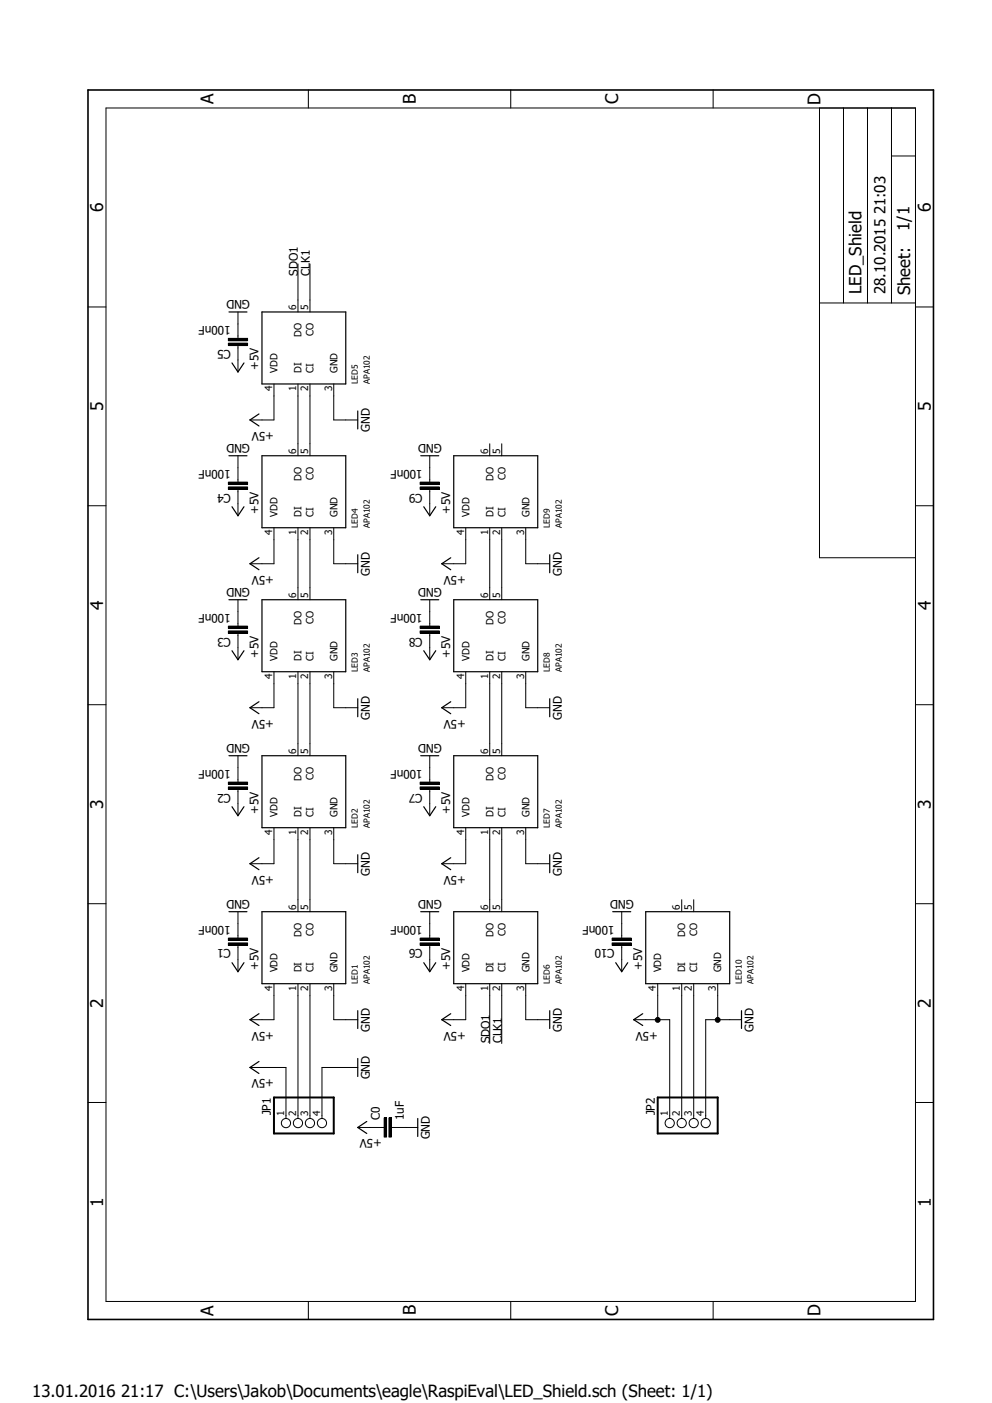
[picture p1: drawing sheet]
<svg xmlns="http://www.w3.org/2000/svg" width="210mm" height="297mm" viewBox="0 0 210 297" stroke-linecap="round" stroke-linejoin="round" font-family="sans-serif">
<path d="M18.3 18.7l179.9 261.2M198.2 18.7l-179.9 261.2" fill="none" stroke="#fff" stroke-width=".21"/>
<g fill="none" stroke="#000" stroke-width=".21">
<path d="M65.3 19v3.9M108.1 19v3.9M151 19v3.9M22.4 22.9h171.4v252.6h-171.4zM173.5 22.9v95.2h20.3M178.6 22.9v41.2M183.6 22.9v41.2M188.7 33h5.1M188.7 22.9v41.2M63.1 55.9v10.1M65.6 55.9v10.1M18.6 65h3.8"/>
<path d="M48.3 71.6h4.1v.5h-4.1zM48.3 72.6h4.1v.6h-4.1zM50.4 66v5.6M50.4 73.2v5.5M173.5 64.1h20.3M193.8 65h3.8M50.4 96.5v5.6M58 81.3v7.6h-5.1M63.1 81.3v15.2M65.6 81.3v15.2M70.7 81.3v7.6h5M91 96.5v5.6"/>
<path d="M103.7 93.9v2.6M106.2 93.9v2.6M18.6 107.1h3.8M48.3 102.1h4.1v.5h-4.1zM48.3 103.1h4.1v.5h-4.1zM50.4 103.6v5.6M58 111.7v7.6h-5.1M63.1 111.7v15.3M65.6 111.7v15.3M70.7 111.7v7.6h5M88.9 102.1h4.1v.5h-4.1zM88.9 103.1h4.1v.5h-4.1z"/>
<path d="M91 103.6v5.6M98.6 111.7v7.6h-5.1M103.7 111.7v15.3M106.2 111.7v15.3M111.3 111.7v7.6h5.1M193.8 107.1h3.8M48.3 132.5h4.1v.6h-4.1zM48.3 133.6h4.1v.5h-4.1zM50.4 127v5.5M50.4 134.1v5.6M88.9 132.5h4.1v.6h-4.1zM88.9 133.6h4.1v.5h-4.1z"/>
<path d="M91 127v5.5M91 134.1v5.6M18.6 149.2h3.8M50.4 160v5.6M58 142.2v7.6h-5.1M63.1 142.2v17.8M65.6 142.2v17.8M70.7 142.2v7.6h5M91 160v5.6M98.6 142.2v7.6h-5.1M103.7 142.2v17.8M106.2 142.2v17.8"/>
<path d="M111.3 142.2v7.6h5.1M193.8 149.2h3.8M48.3 165.6h4.1v.5h-4.1zM48.3 166.6h4.1v.5h-4.1zM50.4 167.1v5.6M58 175.2v7.6h-5.1M63.1 175.2v17.8M65.6 175.2v17.8M70.7 175.2v7.6h5M88.9 165.6h4.1v.5h-4.1zM88.9 166.6h4.1v.5h-4.1zM91 167.1v5.6"/>
<path d="M98.6 175.2v7.6h-5.1M103.7 175.2v17.8M106.2 175.2v17.8M111.3 175.2v7.6h5.1M18.6 191.3h3.8M48.3 198.6h4.1v.5h-4.1zM48.3 199.6h4.1v.5h-4.1zM50.4 193v5.6M88.9 198.6h4.1v.5h-4.1zM88.9 199.6h4.1v.5h-4.1zM91 193v5.6M129.6 198.6h4v.5h-4z"/>
<path d="M129.6 199.6h4v.5h-4zM131.6 193v5.6M144.3 190.5v2.5M146.9 190.5v2.5M193.8 191.3h3.8M50.4 200.1v5.6M58 208.2v7.7h-5.1M63.1 208.2v28.5M65.6 208.2v28.5M70.7 208.2v7.7h5M91 200.1v5.6M98.6 208.2v7.7h-5.1"/>
<path d="M103.7 208.2v12.7M106.2 208.2v12.7M111.3 208.2v7.7h5.1M131.6 200.1v5.6M134.2 215.9h7.6v20.8M139.2 208.2v7.7M144.3 208.2v28.5M146.9 208.2v28.5M151.9 208.2v7.7M157 215.9h-7.6v20.8M18.6 233.4h3.8M52.9 226h7.6v10.7"/>
<path d="M75.7 226h-7.5v10.7M75.7 238.7h5.6M81.3 236.6h.5v4.1h-.5zM82.3 236.6h.5v4.1h-.5zM82.8 238.7h5.6M193.8 233.4h3.8M65.3 275.5v3.8M108.1 275.5v3.8M151 275.5v3.8"/>
<circle cx="139.2" cy="215.9" r=".51"/>
<circle cx="151.9" cy="215.9" r=".51"/>
<circle cx="60.5" cy="237.7" r=".98"/>
<circle cx="63.1" cy="237.7" r=".98"/>
<circle cx="65.6" cy="237.7" r=".98"/>
<circle cx="68.2" cy="237.7" r=".98"/>
<circle cx="141.8" cy="237.7" r=".98"/>
<circle cx="144.3" cy="237.7" r=".98"/>
<circle cx="146.9" cy="237.7" r=".98"/>
<circle cx="149.4" cy="237.7" r=".98"/>
</g>
<g fill="#000">
<path d="M48.3 71.6h4.1v.5h-4.1z" fill-rule="evenodd"/>
<path d="M48.3 72.6h4.1v.6h-4.1z" fill-rule="evenodd"/>
<path d="M48.3 102.1h4.1v.5h-4.1z" fill-rule="evenodd"/>
<path d="M48.3 103.1h4.1v.5h-4.1z" fill-rule="evenodd"/>
<path d="M88.9 102.1h4.1v.5h-4.1z" fill-rule="evenodd"/>
<path d="M88.9 103.1h4.1v.5h-4.1z" fill-rule="evenodd"/>
<path d="M48.3 132.5h4.1v.6h-4.1z" fill-rule="evenodd"/>
<path d="M48.3 133.6h4.1v.5h-4.1z" fill-rule="evenodd"/>
<path d="M88.9 132.5h4.1v.6h-4.1z" fill-rule="evenodd"/>
<path d="M88.9 133.6h4.1v.5h-4.1z" fill-rule="evenodd"/>
<path d="M48.3 165.6h4.1v.5h-4.1z" fill-rule="evenodd"/>
<path d="M48.3 166.6h4.1v.5h-4.1z" fill-rule="evenodd"/>
<path d="M88.9 165.6h4.1v.5h-4.1z" fill-rule="evenodd"/>
<path d="M88.9 166.6h4.1v.5h-4.1z" fill-rule="evenodd"/>
<path d="M48.3 198.6h4.1v.5h-4.1z" fill-rule="evenodd"/>
<path d="M88.9 198.6h4.1v.5h-4.1z" fill-rule="evenodd"/>
<path d="M129.6 198.6h4v.5h-4z" fill-rule="evenodd"/>
<path d="M48.3 199.6h4.1v.5h-4.1z" fill-rule="evenodd"/>
<path d="M88.9 199.6h4.1v.5h-4.1z" fill-rule="evenodd"/>
<path d="M129.6 199.6h4v.5h-4z" fill-rule="evenodd"/>
<path d="M81.3 236.6h.5v4.1h-.5z" fill-rule="evenodd"/>
<path d="M82.3 236.6h.5v4.1h-.5z" fill-rule="evenodd"/>
<circle cx="139.2" cy="215.9" r=".51"/>
<circle cx="151.9" cy="215.9" r=".51"/>
</g>
<g fill="none" stroke="#000" stroke-width=".25">
<path d="M48.5 66h3.8M49.1 76.8l1.3 1.9 1.2-1.9M55.5 66h17.7v15.3h-17.7zM48.5 96.5h3.8M54.8 87.6l-1.9 1.3 1.9 1.3M55.5 96.5h17.7v15.2h-17.7zM75.7 87v3.8M89.1 96.5h3.8M96.1 96.5h17.7v15.2h-17.7zM49.1 107.3l1.3 1.9 1.2-1.9M54.8 118.1l-1.9 1.2 1.9 1.3M75.7 117.4v3.8"/>
<path d="M89.7 107.3l1.3 1.9 1.2-1.9M95.4 118.1l-1.9 1.2 1.9 1.3M116.4 117.4v3.8M48.5 127h3.8M49.1 137.8l1.3 1.9 1.2-1.9M55.5 127h17.7v15.2h-17.7zM89.1 127h3.8M89.7 137.8l1.3 1.9 1.2-1.9M96.1 127h17.7v15.2h-17.7zM48.5 160h3.8M54.8 148.5l-1.9 1.3 1.9 1.3M55.5 160h17.7v15.2h-17.7z"/>
<path d="M75.7 147.9v3.8M89.1 160h3.8M95.4 148.5l-1.9 1.3 1.9 1.3M96.1 160h17.7v15.2h-17.7zM116.4 147.9v3.8M49.1 170.8l1.3 1.9 1.2-1.9M89.7 170.8l1.3 1.9 1.2-1.9M48.5 193h3.8M54.8 181.6l-1.9 1.2 1.9 1.3M55.5 193h17.7v15.2h-17.7zM75.7 180.9v3.8M89.1 193h3.8"/>
<path d="M95.4 181.6l-1.9 1.2 1.9 1.3M96.1 193h17.7v15.2h-17.7zM116.4 180.9v3.8M129.7 193h3.8M136.7 193h17.8v15.2h-17.8zM49.1 203.8l1.3 1.9 1.2-1.9M54.8 214.6l-1.9 1.3 1.9 1.2M75.7 214v3.7M89.7 203.8l1.3 1.9 1.2-1.9M95.4 214.6l-1.9 1.3 1.9 1.2M116.4 214v3.7M130.3 203.8l1.3 1.9 1.3-1.9"/>
<path d="M136.1 214.6l-1.9 1.3 1.9 1.2M157 214v3.7M54.8 224.7l-1.9 1.3 1.9 1.2M75.7 224.1v3.8M77.6 237.4l-1.9 1.3 1.9 1.2M88.4 236.8v3.8"/>
</g>
<path d="M58 232.3h12.7v7.6h-12.7zM139.2 232.3h12.7v7.6h-12.7z" fill="none" stroke="#000" stroke-width=".42"/>
<path d="M18.6 19h179v260.3h-179z" fill="none" stroke="#000" stroke-width=".34"/>
<g font-size="3.7">
<text x="45.2" y="22.1" transform="rotate(-90 45.2 22.1)">A</text>
<text x="88" y="22" transform="rotate(-90 88 22)">B</text>
<text x="130.9" y="22.1" transform="rotate(-90 130.9 22.1)">C</text>
<text x="173.7" y="22.2" transform="rotate(-90 173.7 22.2)">D</text>
<text x="21.8" y="44.9" transform="rotate(-90 21.8 44.9)">6</text>
<text x="197" y="44.9" transform="rotate(-90 197 44.9)">6</text>
<text x="21.8" y="87" transform="rotate(-90 21.8 87)">5</text>
<text x="197" y="87" transform="rotate(-90 197 87)">5</text>
<text x="21.8" y="129.1" transform="rotate(-90 21.8 129.1)">4</text>
<text x="197" y="129.1" transform="rotate(-90 197 129.1)">4</text>
<text x="21.8" y="171.2" transform="rotate(-90 21.8 171.2)">3</text>
<text x="197" y="171.2" transform="rotate(-90 197 171.2)">3</text>
<text x="21.8" y="213.3" transform="rotate(-90 21.8 213.3)">2</text>
<text x="197" y="213.3" transform="rotate(-90 197 213.3)">2</text>
<text x="21.8" y="255.4" transform="rotate(-90 21.8 255.4)">1</text>
<text x="197" y="255.4" transform="rotate(-90 197 255.4)">1</text>
<text x="45.2" y="278.5" transform="rotate(-90 45.2 278.5)">A</text>
<text x="88" y="278.5" transform="rotate(-90 88 278.5)">B</text>
<text x="130.9" y="278.5" transform="rotate(-90 130.9 278.5)">C</text>
<text x="173.7" y="278.6" transform="rotate(-90 173.7 278.6)">D</text>
</g>
<g font-size="3.6">
<text x="192.5" y="48.9" transform="rotate(-90 192.5 48.9)">1/1</text>
<text x="182.4" y="62.2" transform="rotate(-90 182.4 62.2)">LED_Shield</text>
<text x="192.7" y="62.5" transform="rotate(-90 192.7 62.5)">Sheet:</text>
<text x="6.8" y="295.8">13.01.2016 21:17 C:\Users\Jakob\Documents\eagle\RaspiEval\LED_Shield.sch (Sheet: 1/1)</text>
</g>
<text font-size="3.2" x="187.4" y="62.2" transform="rotate(-90 187.4 62.2)">28.10.2015 21:03</text>
<g font-size="2.5">
<text x="63.1" y="58.4" transform="rotate(-90 63.1 58.4)">SDO1</text>
<text x="65.6" y="58.4" transform="rotate(-90 65.6 58.4)">CLK1</text>
<text x="52.9" y="63.5" transform="rotate(-180 52.9 63.5)">GND</text>
<text x="48.9" y="69" transform="rotate(-180 48.9 69)">100nF</text>
<text x="48.9" y="74" transform="rotate(-180 48.9 74)">C5</text>
<text x="54.7" y="78.3" transform="rotate(-90 54.7 78.3)">+5V</text>
<text x="52.9" y="94" transform="rotate(-180 52.9 94)">GND</text>
<text x="58" y="91.4" transform="rotate(-180 58 91.4)">+5V</text>
<text x="78.3" y="91.4" transform="rotate(-90 78.3 91.4)">GND</text>
<text x="93.5" y="94" transform="rotate(-180 93.5 94)">GND</text>
<text x="48.9" y="99.4" transform="rotate(-180 48.9 99.4)">100nF</text>
<text x="89.5" y="99.4" transform="rotate(-180 89.5 99.4)">100nF</text>
<text x="48.9" y="104.5" transform="rotate(-180 48.9 104.5)">C4</text>
<text x="89.5" y="104.5" transform="rotate(-180 89.5 104.5)">C9</text>
<text x="54.7" y="108.8" transform="rotate(-90 54.7 108.8)">+5V</text>
<text x="95.3" y="108.8" transform="rotate(-90 95.3 108.8)">+5V</text>
<text x="52.9" y="124.4" transform="rotate(-180 52.9 124.4)">GND</text>
<text x="58" y="121.9" transform="rotate(-180 58 121.9)">+5V</text>
<text x="78.3" y="121.9" transform="rotate(-90 78.3 121.9)">GND</text>
<text x="93.5" y="124.4" transform="rotate(-180 93.5 124.4)">GND</text>
<text x="98.6" y="121.9" transform="rotate(-180 98.6 121.9)">+5V</text>
<text x="118.9" y="121.9" transform="rotate(-90 118.9 121.9)">GND</text>
<text x="48.9" y="129.9" transform="rotate(-180 48.9 129.9)">100nF</text>
<text x="89.5" y="129.9" transform="rotate(-180 89.5 129.9)">100nF</text>
<text x="48.9" y="135" transform="rotate(-180 48.9 135)">C3</text>
<text x="89.5" y="135" transform="rotate(-180 89.5 135)">C8</text>
<text x="54.7" y="139.2" transform="rotate(-90 54.7 139.2)">+5V</text>
<text x="95.3" y="139.2" transform="rotate(-90 95.3 139.2)">+5V</text>
<text x="58" y="152.4" transform="rotate(-180 58 152.4)">+5V</text>
<text x="78.3" y="152.4" transform="rotate(-90 78.3 152.4)">GND</text>
<text x="98.6" y="152.4" transform="rotate(-180 98.6 152.4)">+5V</text>
<text x="118.9" y="152.4" transform="rotate(-90 118.9 152.4)">GND</text>
<text x="52.9" y="157.4" transform="rotate(-180 52.9 157.4)">GND</text>
<text x="93.5" y="157.4" transform="rotate(-180 93.5 157.4)">GND</text>
<text x="48.9" y="162.9" transform="rotate(-180 48.9 162.9)">100nF</text>
<text x="48.9" y="168" transform="rotate(-180 48.9 168)">C2</text>
<text x="89.5" y="162.9" transform="rotate(-180 89.5 162.9)">100nF</text>
<text x="89.5" y="168" transform="rotate(-180 89.5 168)">C7</text>
<text x="54.7" y="172.3" transform="rotate(-90 54.7 172.3)">+5V</text>
<text x="95.3" y="172.3" transform="rotate(-90 95.3 172.3)">+5V</text>
<text x="58" y="185.4" transform="rotate(-180 58 185.4)">+5V</text>
<text x="78.3" y="185.4" transform="rotate(-90 78.3 185.4)">GND</text>
<text x="98.6" y="185.4" transform="rotate(-180 98.6 185.4)">+5V</text>
<text x="118.9" y="185.4" transform="rotate(-90 118.9 185.4)">GND</text>
<text x="52.9" y="190.5" transform="rotate(-180 52.9 190.5)">GND</text>
<text x="93.5" y="190.5" transform="rotate(-180 93.5 190.5)">GND</text>
<text x="134.2" y="190.5" transform="rotate(-180 134.2 190.5)">GND</text>
<text x="48.9" y="195.9" transform="rotate(-180 48.9 195.9)">100nF</text>
<text x="89.5" y="195.9" transform="rotate(-180 89.5 195.9)">100nF</text>
<text x="130.1" y="195.9" transform="rotate(-180 130.1 195.9)">100nF</text>
<text x="48.9" y="201" transform="rotate(-180 48.9 201)">C1</text>
<text x="89.5" y="201" transform="rotate(-180 89.5 201)">C6</text>
<text x="130.1" y="201" transform="rotate(-180 130.1 201)">C10</text>
<text x="54.7" y="205.3" transform="rotate(-90 54.7 205.3)">+5V</text>
<text x="95.3" y="205.3" transform="rotate(-90 95.3 205.3)">+5V</text>
<text x="135.9" y="205.3" transform="rotate(-90 135.9 205.3)">+5V</text>
<text x="58" y="218.4" transform="rotate(-180 58 218.4)">+5V</text>
<text x="78.3" y="218.4" transform="rotate(-90 78.3 218.4)">GND</text>
<text x="98.6" y="218.4" transform="rotate(-180 98.6 218.4)">+5V</text>
<text x="103.7" y="220.9" transform="rotate(-90 103.7 220.9)">SDO1</text>
<text x="106.2" y="220.9" transform="rotate(-90 106.2 220.9)">CLK1</text>
<text x="118.9" y="218.4" transform="rotate(-90 118.9 218.4)">GND</text>
<text x="139.2" y="218.4" transform="rotate(-180 139.2 218.4)">+5V</text>
<text x="159.5" y="218.4" transform="rotate(-90 159.5 218.4)">GND</text>
<text x="58" y="228.5" transform="rotate(-180 58 228.5)">+5V</text>
<text x="78.3" y="228.5" transform="rotate(-90 78.3 228.5)">GND</text>
<text x="57.4" y="236.1" transform="rotate(-90 57.4 236.1)">JP1</text>
<text x="80.4" y="237.2" transform="rotate(-90 80.4 237.2)">C0</text>
<text x="85.5" y="237.2" transform="rotate(-90 85.5 237.2)">1uF</text>
<text x="138.6" y="236.1" transform="rotate(-90 138.6 236.1)">JP2</text>
<text x="80.8" y="241.2" transform="rotate(-180 80.8 241.2)">+5V</text>
<text x="91" y="241.2" transform="rotate(-90 91 241.2)">GND</text>
</g>
<g font-size="2.1">
<text x="62.7" y="65.7" transform="rotate(-90 62.7 65.7)">6</text>
<text x="65.2" y="65.7" transform="rotate(-90 65.2 65.7)">5</text>
<text x="63.8" y="71.3" transform="rotate(-90 63.8 71.3)">DO</text>
<text x="66.4" y="71.1" transform="rotate(-90 66.4 71.1)">CO</text>
<text x="57.6" y="82.8" transform="rotate(-90 57.6 82.8)">4</text>
<text x="58.8" y="78.9" transform="rotate(-90 58.8 78.9)">VDD</text>
<text x="62.7" y="82.8" transform="rotate(-90 62.7 82.8)">1</text>
<text x="63.8" y="78.9" transform="rotate(-90 63.8 78.9)">DI</text>
<text x="65.2" y="82.8" transform="rotate(-90 65.2 82.8)">2</text>
<text x="66.4" y="78.9" transform="rotate(-90 66.4 78.9)">CI</text>
<text x="70.3" y="82.8" transform="rotate(-90 70.3 82.8)">3</text>
<text x="71.4" y="78.9" transform="rotate(-90 71.4 78.9)">GND</text>
<text x="62.7" y="96.1" transform="rotate(-90 62.7 96.1)">6</text>
<text x="63.8" y="101.8" transform="rotate(-90 63.8 101.8)">DO</text>
<text x="65.2" y="96.1" transform="rotate(-90 65.2 96.1)">5</text>
<text x="66.4" y="101.6" transform="rotate(-90 66.4 101.6)">CO</text>
<text x="103.3" y="96.1" transform="rotate(-90 103.3 96.1)">6</text>
<text x="104.4" y="101.8" transform="rotate(-90 104.4 101.8)">DO</text>
<text x="105.9" y="96.1" transform="rotate(-90 105.9 96.1)">5</text>
<text x="107" y="101.6" transform="rotate(-90 107 101.6)">CO</text>
<text x="57.6" y="113.2" transform="rotate(-90 57.6 113.2)">4</text>
<text x="58.8" y="109.4" transform="rotate(-90 58.8 109.4)">VDD</text>
<text x="62.7" y="113.2" transform="rotate(-90 62.7 113.2)">1</text>
<text x="63.8" y="109.4" transform="rotate(-90 63.8 109.4)">DI</text>
<text x="65.2" y="113.2" transform="rotate(-90 65.2 113.2)">2</text>
<text x="66.4" y="109.4" transform="rotate(-90 66.4 109.4)">CI</text>
<text x="70.3" y="113.2" transform="rotate(-90 70.3 113.2)">3</text>
<text x="71.4" y="109.4" transform="rotate(-90 71.4 109.4)">GND</text>
<text x="98.3" y="113.2" transform="rotate(-90 98.3 113.2)">4</text>
<text x="99.4" y="109.4" transform="rotate(-90 99.4 109.4)">VDD</text>
<text x="103.3" y="113.2" transform="rotate(-90 103.3 113.2)">1</text>
<text x="104.4" y="109.4" transform="rotate(-90 104.4 109.4)">DI</text>
<text x="105.9" y="113.2" transform="rotate(-90 105.9 113.2)">2</text>
<text x="107" y="109.4" transform="rotate(-90 107 109.4)">CI</text>
<text x="111" y="113.2" transform="rotate(-90 111 113.2)">3</text>
<text x="112.1" y="109.4" transform="rotate(-90 112.1 109.4)">GND</text>
<text x="62.7" y="126.6" transform="rotate(-90 62.7 126.6)">6</text>
<text x="65.2" y="126.6" transform="rotate(-90 65.2 126.6)">5</text>
<text x="103.3" y="126.6" transform="rotate(-90 103.3 126.6)">6</text>
<text x="105.9" y="126.6" transform="rotate(-90 105.9 126.6)">5</text>
<text x="63.8" y="132.2" transform="rotate(-90 63.8 132.2)">DO</text>
<text x="66.4" y="132" transform="rotate(-90 66.4 132)">CO</text>
<text x="104.4" y="132.2" transform="rotate(-90 104.4 132.2)">DO</text>
<text x="107" y="132" transform="rotate(-90 107 132)">CO</text>
<text x="57.6" y="143.7" transform="rotate(-90 57.6 143.7)">4</text>
<text x="58.8" y="139.9" transform="rotate(-90 58.8 139.9)">VDD</text>
<text x="62.7" y="143.7" transform="rotate(-90 62.7 143.7)">1</text>
<text x="63.8" y="139.9" transform="rotate(-90 63.8 139.9)">DI</text>
<text x="65.2" y="143.7" transform="rotate(-90 65.2 143.7)">2</text>
<text x="66.4" y="139.9" transform="rotate(-90 66.4 139.9)">CI</text>
<text x="70.3" y="143.7" transform="rotate(-90 70.3 143.7)">3</text>
<text x="71.4" y="139.9" transform="rotate(-90 71.4 139.9)">GND</text>
<text x="98.3" y="143.7" transform="rotate(-90 98.3 143.7)">4</text>
<text x="99.4" y="139.9" transform="rotate(-90 99.4 139.9)">VDD</text>
<text x="103.3" y="143.7" transform="rotate(-90 103.3 143.7)">1</text>
<text x="104.4" y="139.9" transform="rotate(-90 104.4 139.9)">DI</text>
<text x="105.9" y="143.7" transform="rotate(-90 105.9 143.7)">2</text>
<text x="107" y="139.9" transform="rotate(-90 107 139.9)">CI</text>
<text x="111" y="143.7" transform="rotate(-90 111 143.7)">3</text>
<text x="112.1" y="139.9" transform="rotate(-90 112.1 139.9)">GND</text>
<text x="62.7" y="159.6" transform="rotate(-90 62.7 159.6)">6</text>
<text x="65.2" y="159.6" transform="rotate(-90 65.2 159.6)">5</text>
<text x="103.3" y="159.6" transform="rotate(-90 103.3 159.6)">6</text>
<text x="105.9" y="159.6" transform="rotate(-90 105.9 159.6)">5</text>
<text x="63.8" y="165.2" transform="rotate(-90 63.8 165.2)">DO</text>
<text x="66.4" y="165.1" transform="rotate(-90 66.4 165.1)">CO</text>
<text x="104.4" y="165.2" transform="rotate(-90 104.4 165.2)">DO</text>
<text x="107" y="165.1" transform="rotate(-90 107 165.1)">CO</text>
<text x="58.8" y="172.9" transform="rotate(-90 58.8 172.9)">VDD</text>
<text x="63.8" y="172.9" transform="rotate(-90 63.8 172.9)">DI</text>
<text x="66.4" y="172.9" transform="rotate(-90 66.4 172.9)">CI</text>
<text x="71.4" y="172.9" transform="rotate(-90 71.4 172.9)">GND</text>
<text x="99.4" y="172.9" transform="rotate(-90 99.4 172.9)">VDD</text>
<text x="104.4" y="172.9" transform="rotate(-90 104.4 172.9)">DI</text>
<text x="107" y="172.9" transform="rotate(-90 107 172.9)">CI</text>
<text x="112.1" y="172.9" transform="rotate(-90 112.1 172.9)">GND</text>
<text x="57.6" y="176.7" transform="rotate(-90 57.6 176.7)">4</text>
<text x="62.7" y="176.7" transform="rotate(-90 62.7 176.7)">1</text>
<text x="65.2" y="176.7" transform="rotate(-90 65.2 176.7)">2</text>
<text x="70.3" y="176.7" transform="rotate(-90 70.3 176.7)">3</text>
<text x="98.3" y="176.7" transform="rotate(-90 98.3 176.7)">4</text>
<text x="103.3" y="176.7" transform="rotate(-90 103.3 176.7)">1</text>
<text x="105.9" y="176.7" transform="rotate(-90 105.9 176.7)">2</text>
<text x="111" y="176.7" transform="rotate(-90 111 176.7)">3</text>
<text x="62.7" y="192.6" transform="rotate(-90 62.7 192.6)">6</text>
<text x="65.2" y="192.6" transform="rotate(-90 65.2 192.6)">5</text>
<text x="103.3" y="192.6" transform="rotate(-90 103.3 192.6)">6</text>
<text x="105.9" y="192.6" transform="rotate(-90 105.9 192.6)">5</text>
<text x="143.9" y="192.6" transform="rotate(-90 143.9 192.6)">6</text>
<text x="146.5" y="192.6" transform="rotate(-90 146.5 192.6)">5</text>
<text x="63.8" y="198.2" transform="rotate(-90 63.8 198.2)">DO</text>
<text x="66.4" y="198.1" transform="rotate(-90 66.4 198.1)">CO</text>
<text x="104.4" y="198.2" transform="rotate(-90 104.4 198.2)">DO</text>
<text x="107" y="198.1" transform="rotate(-90 107 198.1)">CO</text>
<text x="145.1" y="198.2" transform="rotate(-90 145.1 198.2)">DO</text>
<text x="147.6" y="198.1" transform="rotate(-90 147.6 198.1)">CO</text>
<text x="57.6" y="209.7" transform="rotate(-90 57.6 209.7)">4</text>
<text x="58.8" y="205.9" transform="rotate(-90 58.8 205.9)">VDD</text>
<text x="62.7" y="209.7" transform="rotate(-90 62.7 209.7)">1</text>
<text x="63.8" y="205.9" transform="rotate(-90 63.8 205.9)">DI</text>
<text x="65.2" y="209.7" transform="rotate(-90 65.2 209.7)">2</text>
<text x="66.4" y="205.9" transform="rotate(-90 66.4 205.9)">CI</text>
<text x="70.3" y="209.7" transform="rotate(-90 70.3 209.7)">3</text>
<text x="71.4" y="205.9" transform="rotate(-90 71.4 205.9)">GND</text>
<text x="98.3" y="209.7" transform="rotate(-90 98.3 209.7)">4</text>
<text x="99.4" y="205.9" transform="rotate(-90 99.4 205.9)">VDD</text>
<text x="103.3" y="209.7" transform="rotate(-90 103.3 209.7)">1</text>
<text x="104.4" y="205.9" transform="rotate(-90 104.4 205.9)">DI</text>
<text x="105.9" y="209.7" transform="rotate(-90 105.9 209.7)">2</text>
<text x="107" y="205.9" transform="rotate(-90 107 205.9)">CI</text>
<text x="111" y="209.7" transform="rotate(-90 111 209.7)">3</text>
<text x="112.1" y="205.9" transform="rotate(-90 112.1 205.9)">GND</text>
<text x="138.9" y="209.7" transform="rotate(-90 138.9 209.7)">4</text>
<text x="140" y="205.9" transform="rotate(-90 140 205.9)">VDD</text>
<text x="143.9" y="209.7" transform="rotate(-90 143.9 209.7)">1</text>
<text x="145.1" y="205.9" transform="rotate(-90 145.1 205.9)">DI</text>
<text x="146.5" y="209.7" transform="rotate(-90 146.5 209.7)">2</text>
<text x="147.6" y="205.9" transform="rotate(-90 147.6 205.9)">CI</text>
<text x="151.6" y="209.7" transform="rotate(-90 151.6 209.7)">3</text>
<text x="152.7" y="205.9" transform="rotate(-90 152.7 205.9)">GND</text>
<text x="60.2" y="236.3" transform="rotate(-90 60.2 236.3)">1</text>
<text x="62.7" y="236.3" transform="rotate(-90 62.7 236.3)">2</text>
<text x="65.2" y="236.3" transform="rotate(-90 65.2 236.3)">3</text>
<text x="67.8" y="236.3" transform="rotate(-90 67.8 236.3)">4</text>
<text x="141.4" y="236.3" transform="rotate(-90 141.4 236.3)">1</text>
<text x="143.9" y="236.3" transform="rotate(-90 143.9 236.3)">2</text>
<text x="146.5" y="236.3" transform="rotate(-90 146.5 236.3)">3</text>
<text x="149" y="236.3" transform="rotate(-90 149 236.3)">4</text>
</g>
<g font-size="1.8">
<text x="75.7" y="81.3" transform="rotate(-90 75.7 81.3)">LED5</text>
<text x="78.3" y="81.3" transform="rotate(-90 78.3 81.3)">APA102</text>
<text x="75.7" y="111.7" transform="rotate(-90 75.7 111.7)">LED4</text>
<text x="78.3" y="111.7" transform="rotate(-90 78.3 111.7)">APA102</text>
<text x="116.4" y="111.7" transform="rotate(-90 116.4 111.7)">LED9</text>
<text x="118.9" y="111.7" transform="rotate(-90 118.9 111.7)">APA102</text>
<text x="75.7" y="142.2" transform="rotate(-90 75.7 142.2)">LED3</text>
<text x="78.3" y="142.2" transform="rotate(-90 78.3 142.2)">APA102</text>
<text x="116.4" y="142.2" transform="rotate(-90 116.4 142.2)">LED8</text>
<text x="118.9" y="142.2" transform="rotate(-90 118.9 142.2)">APA102</text>
<text x="75.7" y="175.2" transform="rotate(-90 75.7 175.2)">LED2</text>
<text x="78.3" y="175.2" transform="rotate(-90 78.3 175.2)">APA102</text>
<text x="116.4" y="175.2" transform="rotate(-90 116.4 175.2)">LED7</text>
<text x="118.9" y="175.2" transform="rotate(-90 118.9 175.2)">APA102</text>
<text x="75.7" y="208.2" transform="rotate(-90 75.7 208.2)">LED1</text>
<text x="78.3" y="208.2" transform="rotate(-90 78.3 208.2)">APA102</text>
<text x="116.4" y="208.2" transform="rotate(-90 116.4 208.2)">LED6</text>
<text x="118.9" y="208.2" transform="rotate(-90 118.9 208.2)">APA102</text>
<text x="157" y="208.2" transform="rotate(-90 157 208.2)">LED10</text>
<text x="159.5" y="208.2" transform="rotate(-90 159.5 208.2)">APA102</text>
</g>
</svg>
